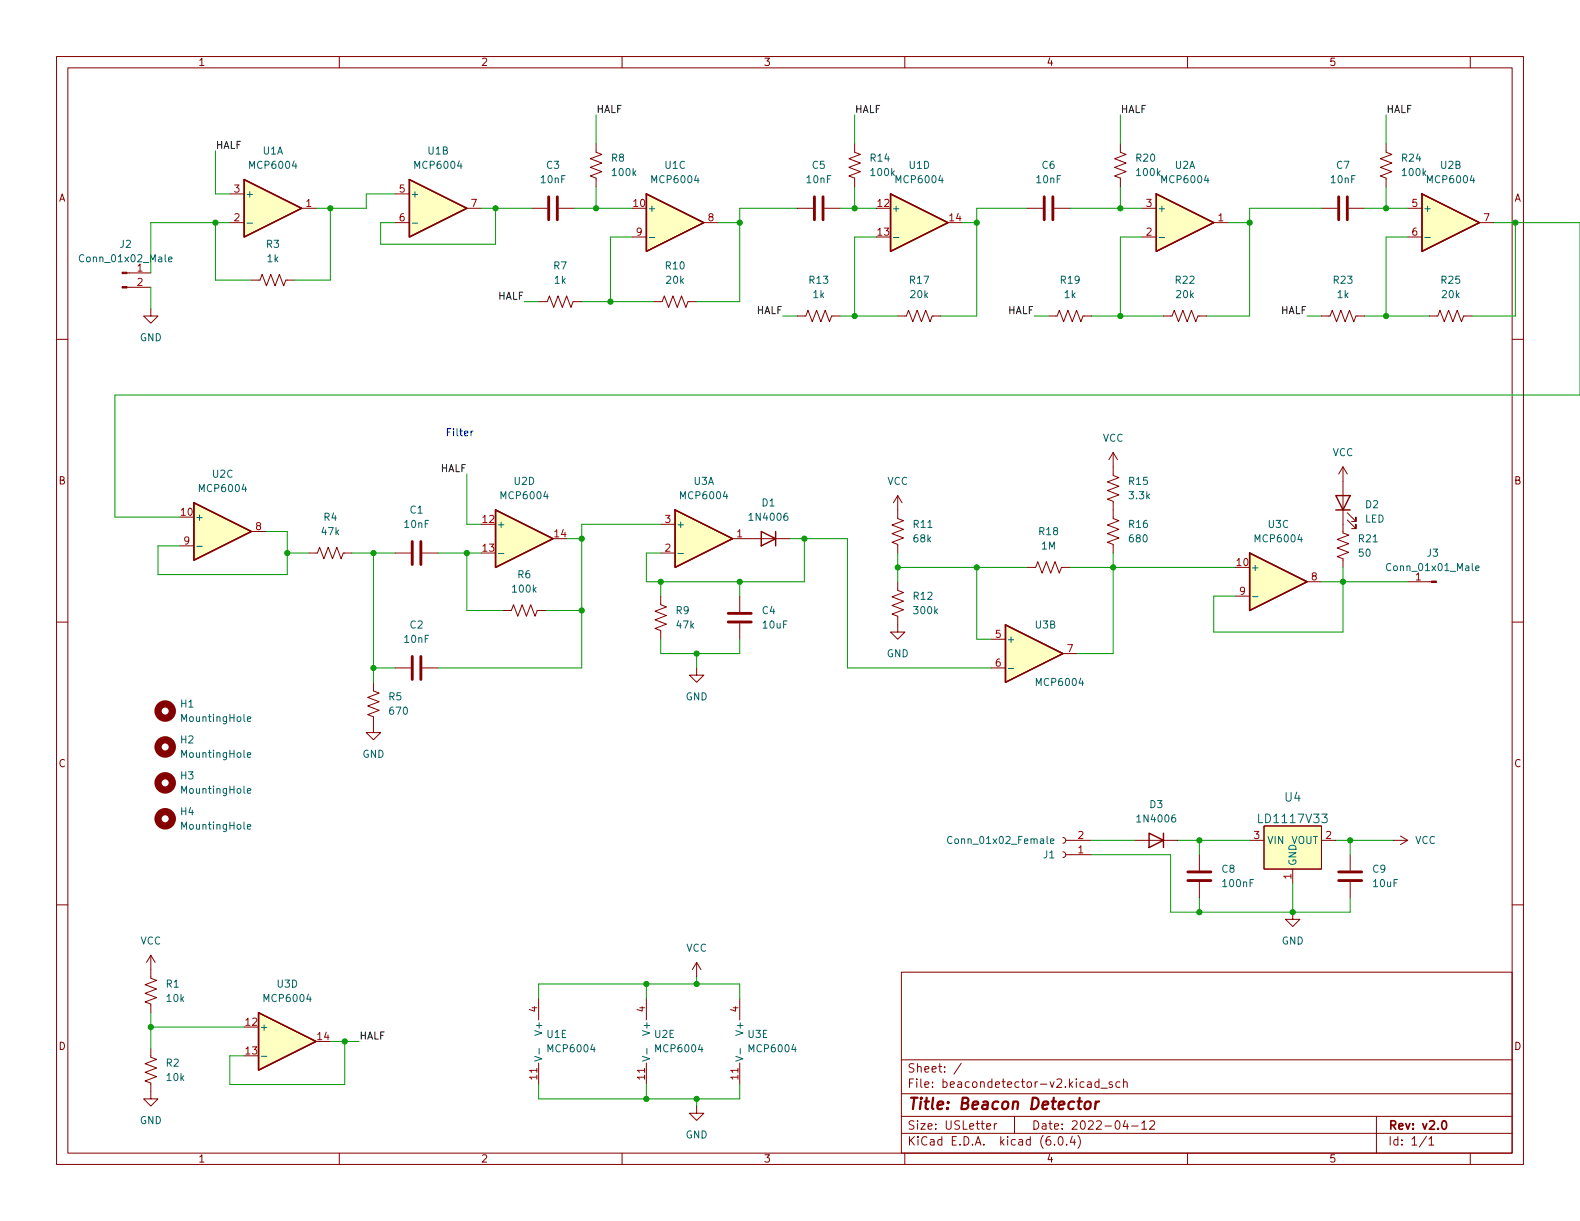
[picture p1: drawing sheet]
<svg xmlns="http://www.w3.org/2000/svg" width="279mm" height="216mm" viewBox="0 0 279 216" stroke-linecap="round" stroke-linejoin="round" font-family="sans-serif">
<g fill="none" stroke="#840000" stroke-width=".18">
<path d="M10 10h259.4v195.9h-259.4zM12 12h255.4v191.9h-255.4zM60 10v2M110 10v2M160 10v2M210 10v2M260 10v2M40.6 34.3h2.6M40.6 39.4h2.6M53.3 36.8h2.6M69.8 34.3h2.6M69.8 39.4h2.6"/>
<path d="M82.5 36.8h2.6M94 36.8h2.8M98.8 36.8h2.8M105.4 25.4v1.5l1 .4-2 .8 2 .7-2 .8 2 .8-2 .7 1 .4v1.5M124.5 39.4h2.5M141 36.8h2.8M145.8 36.8h2.8M151.1 25.4v1.5l1 .4-2 .8 2 .7-2 .8 2 .8-2 .7 1 .4v1.5M181.6 36.8h2.8M186.4 36.8h2.8M198.1 25.4v1.5l1 .4-2 .8 2 .7-2 .8 2 .8-2 .7 1 .4v1.5M201.9 36.8h2.6"/>
<path d="M214.6 39.4h2.6M233.7 36.8h2.8M238.5 36.8h2.8M245.1 25.4v1.5l1 .4-2 .8 2 .7-2 .8 2 .8-2 .7 1 .4v1.5M248.9 36.8h2.6M261.6 39.4h2.6M10 60h2M22.5 50.8h4.2M22.5 48.3h4.2M26.7 54.6v1.3h1.2l-1.2 1.3-1.3-1.3h1.3M44.4 49.5h1.6l.4-1 .7 2 .8-2 .7 2 .8-2 .8 2 .3-1h1.6M95.2 53.3h1.6l.4-1 .7 2.1 .8-2.1 .7 2.1 .8-2.1 .8 2.1 .3-1.1h1.6"/>
<path d="M111.8 41.9h2.5M115.6 53.3h1.5l.4-1 .7 2.1 .8-2.1 .8 2.1 .7-2.1 .8 2.1 .4-1.1h1.5M141 55.9h1.5l.4-1 .7 2 .8-2 .8 2 .7-2 .8 2 .4-1h1.5M158.7 55.9h1.6l.4-1 .7 2 .8-2 .7 2 .8-2 .8 2 .3-1h1.6M185.4 55.9h1.5l.4-1 .8 2 .7-2 .8 2 .8-2 .7 2 .4-1h1.5M201.9 41.9h2.6M205.7 55.9h1.6l.3-1 .8 2 .8-2 .7 2 .8-2 .8 2 .3-1h1.6M233.7 55.9h1.5l.4-1 .7 2 .8-2 .8 2 .7-2 .8 2 .4-1h1.5M248.9 41.9h2.6M252.7 55.9h1.6l.3-1 .8 2 .8-2 .7 2 .8-2 .7 2 .4-1h1.5M267.4 60h2M31.7 96.5h2.6"/>
<path d="M44.4 94h2.6M54.6 97.8h1.5l.4-1 .8 2 .7-2 .8 2 .8-2 .7 2 .4-1h1.5M69.8 97.8h2.8M74.7 97.8h2.8M116.8 97.8h2.6M116.8 92.7h2.6M129.5 95.3h10.2M158.7 87.6v4.1l1.1 .4-2.1 .7 2.1 .8-2.1 .8 2.1 .7-2.1 .8 1 .4v1.5M158.7 87.6l-.7 1.3M158.7 87.6l.8 1.3M196.8 80v4.1l1.1 .4-2.1 .7 2.1 .8-2.1 .7 2.1 .8-2.1 .8 1 .3v3.1l1.1 .4-2.1 .7 2.1 .8-2.1 .8 2.1 .7-2.1 .8 1 .4v1.5M196.8 80l-.7 1.3"/>
<path d="M196.8 80l.8 1.3M237.5 82.6v11.6l1 .4-2 .8 2 .7-2 .8 2 .8-2 .7 1 .4v1.5M237.5 82.6l-.8 1.2M237.5 82.6l.8 1.2M238.3 91.9l1.5 1.6v-.8v.8h-.8M238.3 90.7l1.5 1.5v-.8v.8h-.8M10 110h2M69.8 118.1h2.8M74.7 118.1h2.8M88.9 108h1.5l.4-1.1 .8 2.1 .7-2.1 .8 2.1 .8-2.1 .7 2.1 .4-1h1.5M116.8 105.4v1.5l1.1 .4-2.1 .8 2.1 .7-2.1 .8 2.1 .8-2.1 .7 1 .4v1.5M123.2 118.1v1.3h1.3l-1.3 1.3-1.3-1.3h1.3"/>
<path d="M130.8 105.4v2.8M130.8 110.2v2.8M158.7 102.9v1.5l1.1 .4-2.1 .7 2.1 .8-2.1 .8 2.1 .7-2.1 .8 1 .4v2.8h1.3l-1.3 1.2-1.2-1.2h1.2M175.3 118.1h2.5M175.3 113h2.5M181.6 100.3h1.5l.4-1 .8 2 .7-2 .8 2 .8-2 .7 2 .4-1h1.5M188 115.6h2.5M218.4 105.4h2.6M231.1 102.9h2.6M248.9 102.9h4.2M267.4 110h2M66 120.7v1.5l1.1 .4-2.1 .7 2.1 .8-2.1 .7 2.1 .8-2.1 .8 1 .3v2.8h1.3l-1.3 1.3-1.2-1.3h1.2"/>
<path d="M10 160h2M188 148.1l.3 .1 .2 .4-.2 .3-.3 .2M188 150.6l.3 .2 .2 .3-.2 .4-.3 .1M188.5 148.6h4.5M188.5 151.1h4.5M200.7 148.6h7.6M212.1 151.1v2.8M212.1 156v2.8M221 148.6h2.5M223.5 146.1h10.2v7.6h-10.2zM228.6 153.7v2.5M233.7 148.6h2.5"/>
<path d="M238.8 151.1v2.8M238.8 156v2.8M246.4 148.6h2.5M247.6 147.8l1.3 .8M248.9 148.6l-1.3 .8M267.4 160h2M26.7 168.9v4.1l1 .4-2 .7 2 .8-2 .7 2 .8-2 .8 1 .3v1.6M26.7 168.9l-.8 1.3M26.7 168.9l.7 1.3M95.2 176.5v3.8M114.3 176.5v3.8M123.2 170.2l-.8 1.3"/>
<path d="M123.2 170.2v2.5M123.2 170.2l.8 1.3M130.8 176.5v3.8M159.4 171.9h108v32h-108zM228.6 161.3v1.3h1.3l-1.3 1.2-1.3-1.2h1.3M26.7 185.4v1.5l1 .4-2 .8 2 .7-2 .8 2 .8-2 .7 1 .4v2.8h1.2l-1.2 1.3-1.3-1.3h1.3M95.2 188v3.8M114.3 188v3.8M123.2 195.6v1.3h1.3l-1.3 1.2-1.3-1.2h1.3M130.8 188v3.8M159.4 197.4h108M159.4 193.4h108"/>
<path d="M159.4 187.4h108M170 188l-1.3 1.9M174.5 199.2l.7-.2-.1-.3h-.4l-.2 .2v.7h.6M175.8 198.7v1M176.3 198.7h-.3l-.2 .3M179.4 197.4v3M192.3 191.4h.6l.1 .9M193 191.6l-.5 .1a.29 .29 0 0 0-.2 .3 .29 .29 0 0 0 .2 .3l.5-.1M194.3 191.4l-.4-.1-.3 .3v.4l.2 .2h.5M194.3 190.8v1.5M194.7 192.4h1.1M196.7 191.4l-.4-.1-.2 .2 .1 .2 .5 .2v.3h-.6"/>
<path d="M198 191.4l-.4-.1-.3 .3v.4l.2 .2h.5M198.7 191.4l.2-.1 .4 .1v.9M198.7 190.8v1.5M199 198.1l-.4 1.1h.9M199.3 198.7v1M200.1 199.1h1.2M201.9 198.6l.4-.4v1.5M201.9 199.7h.9M203.3 198.3l.6-.1 .2 .1 .1 .3-.9 1.1h.9M243.4 197.4v6.5M60 203.9v2M110 203.9v2"/>
<path d="M159.4 200.4h108M160 203.9v2M186.5 202.3v.2M187.3 201h.2a.81 .81 0 0 1 .6 .6 .81 .81 0 0 1-.3 .8l-.2 .1a.81 .81 0 0 1-.6-.6 .81 .81 0 0 1 .3-.9zM188.6 202.3v.2M189.6 200.9l-.3 1.1h.9M190 201.5v1M190.6 200.8a1.72 1.72 0 0 1 0 2.2M210 203.9v2M252.3 200.9l-1.3 1.9M252.7 201.4l.4-.4v1.5M252.7 202.5h.8"/>
<path d="M260 203.9v2"/>
</g>
<path d="M255.2 198.2h.1a.81 .81 0 0 1 .6 .6 .81 .81 0 0 1-.3 .8l-.1 .1a.81 .81 0 0 1-.6-.6 .81 .81 0 0 1 .3-.9z" fill="none" stroke="#840000" stroke-width=".3"/>
<path d="M190.6 194.8h.7M192 195a.52 .52 0 0 1 .5-.2 .52 .52 0 0 1 .4 .4l-.1 .5a.55 .55 0 0 1-.5 .4 .55 .55 0 0 1-.5-.4zM193.8 194.8l-.2 1.3M194.4 194.8l-.4 .1-.3 .3" fill="none" stroke="#840000" stroke-width=".4"/>
<g fill="none" stroke="#006464" stroke-width=".18">
<path d="M43.7 39.5h1M72.9 39.5h1M29.8 45.9l.6-.1v-.3l-.4-.1-.2 .2 .1 .6h.5M114.8 42h1M158 42h1M205 42h.9M252 42h.9M34.8 96.6h1M88.1 97.9h1M119.9 97.9h1M178.3 118.2h1M221.5 105.5h1"/>
<path d="M261 100.5l.6-.1-.1-.3h-.4l-.1 .1v.6h.5M43.7 127.2l.6-.2v-.2l-.4-.1-.2 .2 .1 .6h.5M43.7 139.9l.6-.2v-.2l-.4-.1-.2 .2 .1 .6h.5M43.7 133.5l.6-.1v-.3h-.4l-.2 .2 .1 .6h.5M43.7 146.2l.6-.1v-.3h-.4l-.2 .2 .1 .6h.5M168.3 148a.6 .6 0 0 0-.8 .4 .6 .6 0 0 0 .6 .8l.2-.2M185.8 148.7l.6-.1-.1-.2-.4-.1-.1 .2v.6h.5M46.2 186.8h1M94.6 186.8l1.2 .4-1.2 .4M95.3 185.4v1M113.6 186.8l1.3 .4-1.3 .4M114.4 185.4v1"/>
<path d="M130.1 186.8l1.3 .4-1.3 .4M130.9 185.4v1"/>
</g>
<g fill="#ffffc2" stroke="#ffffc2" stroke-width=".18">
<path d="M221 97.8l10.1 5.1-10.1 5.1z"/>
<path d="M72.4 31.8l10.1 5-10.1 5.1z"/>
<path d="M177.8 110.5l10.2 5.1-10.2 5.1z"/>
<path d="M223.5 146.1h10.2v7.6h-10.2z"/>
<path d="M119.4 90.2l10.1 5.1-10.1 5z"/>
<path d="M43.2 31.8l10.1 5-10.1 5.1z"/>
<path d="M114.3 34.3l10.2 5.1-10.2 5.1z"/>
<path d="M157.5 34.3l10.1 5.1-10.1 5.1z"/>
<path d="M251.5 34.3l10.1 5.1-10.1 5.1z"/>
<path d="M204.5 34.3l10.1 5.1-10.1 5.1z"/>
<path d="M34.3 88.9l10.1 5.1-10.1 5.1z"/>
<path d="M45.7 179.1l10.2 5.1-10.2 5z"/>
<path d="M87.6 90.2l10.2 5.1-10.2 5z"/>
</g>
<g fill="none" stroke="#840000" stroke-width=".25">
<path d="M43.2 31.8l10.1 5-10.1 5.1zM72.4 31.8l10.1 5-10.1 5.1zM114.3 34.3l10.2 5.1-10.2 5.1zM157.5 34.3l10.1 5.1-10.1 5.1zM204.5 34.3l10.1 5.1-10.1 5.1zM251.5 34.3l10.1 5.1-10.1 5.1zM34.3 88.9l10.1 5.1-10.1 5.1zM87.6 90.2l10.2 5.1-10.2 5zM119.4 90.2l10.1 5.1-10.1 5zM134.6 94l2.6 1.3-2.6 1.2zM137.2 94v2.5M221 97.8l10.1 5.1-10.1 5.1z"/>
<path d="M236.2 87.6h2.6l-1.3 2.6zM236.2 90.2h2.6M177.8 110.5l10.2 5.1-10.2 5.1zM203.2 147.3l2.5 1.3-2.5 1.3zM205.7 147.3v2.6M45.7 179.1l10.2 5.1-10.2 5z"/>
</g>
<g fill="none" stroke="#840000" stroke-width=".51">
<path d="M97 34.8v4.1M98.6 34.8v4.1M144 34.8v4.1M145.5 34.8v4.1M184.7 34.8v4.1M186.2 34.8v4.1M236.7 34.8v4.1M238.3 34.8v4.1M72.9 95.8v4M74.4 95.8v4M72.9 116.1v4M74.4 116.1v4"/>
<path d="M128.8 110h4M128.8 108.5h4M210.1 155.7h4M210.1 154.2h4M236.7 155.7h4.1M236.7 154.2h4.1"/>
</g>
<g fill="#840000" stroke="#840000" stroke-width=".18">
<path d="M253.1 102.7h.9v.3h-.9z"/>
<path d="M21.6 50.7h.9v.2h-.9z"/>
<path d="M21.6 48.1h.9v.3h-.9z"/>
</g>
<g fill="none" stroke="#840000" stroke-width="1.3">
<circle cx="29.2" cy="125.7" r="1.27"/>
<circle cx="29.2" cy="132.1" r="1.27"/>
<circle cx="29.2" cy="138.4" r="1.27"/>
<circle cx="29.2" cy="144.8" r="1.27"/>
</g>
<path d="M83.3 76.2v.9M83.7 76.2l-.4 .3" fill="none" stroke="#0000c2" stroke-width=".18"/>
<g fill="none" stroke="#009600" stroke-width=".18">
<path d="M38.1 26.7v7.6h2.5M38.1 39.4v10.1h6.3M40.6 39.4h-13.9v8.9M58.4 36.8v12.7h-6.3M69.8 34.3h-5v2.5h-8.9M85.1 36.8h8.9M87.6 36.8v6.4h-20.3v-3.8h2.5M101.6 36.8h10.2M105.4 20.3v5.1M105.4 33v3.8M127 39.4h3.8M141 36.8h-10.2v16.5h-7.6"/>
<path d="M148.6 36.8h6.3M151.1 20.3v5.1M151.1 33v3.8M170.2 39.4h2.5M181.6 36.8h-8.9v19.1h-6.3M189.2 36.8h12.7M198.1 20.3v5.1M198.1 33v3.8M217.2 39.4h3.8M233.7 36.8h-12.7v19.1h-7.6M241.3 36.8h7.6M245.1 20.3v5.1"/>
<path d="M245.1 33v3.8M264.2 39.4h15.2v30.5h-259.1v21.5h11.4M268 39.4v16.5h-7.7M26.7 50.8v3.8M92.7 53.3h2.5M102.9 53.3h12.7M111.8 41.9h-3.9v11.4M138.4 55.9h2.6M148.6 55.9h10.1M154.9 41.9h-3.8v14M182.9 55.9h2.5M193 55.9h12.7"/>
<path d="M201.9 41.9h-3.8v14M231.1 55.9h2.6M241.3 55.9h11.4M248.9 41.9h-3.8v14M47 94h3.8v7.6h-22.9v-5.1h3.8M50.8 97.8h3.8M62.2 97.8h7.6M66 97.8v22.9M77.5 97.8h7.6M82.5 83.8v8.9h2.6M82.5 97.8v10.2h6.4M100.3 95.3h2.6"/>
<path d="M116.8 92.7h-13.9v25.4h-25.4M139.7 95.3h10.2v22.8h25.4M142.2 95.3v7.6h-27.9v-5.1h2.5M158.7 97.8v5.1M196.8 97.8v17.8h-6.3M66 118.1h3.8M96.5 108h6.4M116.8 113v2.6h14v-2.6M116.8 102.9v2.5M123.2 115.6v2.5M130.8 102.9v2.5M158.7 100.3h22.9"/>
<path d="M172.7 100.3v12.7h2.6M189.2 100.3h29.2M233.7 102.9h15.2M237.5 100.3v11.5h-22.9v-6.4h3.8M193 148.6h7.7M193 151.1h14v10.2h31.8v-2.5M208.3 148.6h12.7M212.1 148.6v2.5M212.1 158.8v2.5M228.6 156.2v5.1M236.2 148.6h10.2M238.8 148.6v2.5"/>
<path d="M26.7 179.1v6.3M95.2 176.5v-2.5h35.6v2.5M114.3 174v2.5M123.2 172.7v1.3M26.7 181.6h16.5M58.4 184.2h5.1M61 184.2v7.6h-20.4v-5.1h2.6M95.2 191.8v2.5h35.6v-2.5M114.3 191.8v2.5M123.2 194.3v1.3"/>
</g>
<g fill="#009600" stroke="#009600" stroke-width=".18">
<circle cx="245.1" cy="36.8" r=".46"/>
<circle cx="198.1" cy="55.9" r=".46"/>
<circle cx="198.1" cy="36.8" r=".46"/>
<circle cx="245.1" cy="55.9" r=".46"/>
<circle cx="221" cy="39.4" r=".46"/>
<circle cx="142.2" cy="95.3" r=".46"/>
<circle cx="116.8" cy="102.9" r=".46"/>
<circle cx="158.7" cy="100.3" r=".46"/>
<circle cx="212.1" cy="161.3" r=".46"/>
<circle cx="228.6" cy="161.3" r=".46"/>
<circle cx="238.8" cy="148.6" r=".46"/>
<circle cx="237.5" cy="102.9" r=".46"/>
<circle cx="212.1" cy="148.6" r=".46"/>
<circle cx="172.7" cy="100.3" r=".46"/>
<circle cx="268" cy="39.4" r=".46"/>
<circle cx="196.8" cy="100.3" r=".46"/>
<circle cx="151.1" cy="55.9" r=".46"/>
<circle cx="172.7" cy="39.4" r=".46"/>
<circle cx="151.1" cy="36.8" r=".46"/>
<circle cx="123.2" cy="194.3" r=".46"/>
<circle cx="114.3" cy="174" r=".46"/>
<circle cx="114.3" cy="194.3" r=".46"/>
<circle cx="123.2" cy="174" r=".46"/>
<circle cx="38.1" cy="39.4" r=".46"/>
<circle cx="58.4" cy="36.8" r=".46"/>
<circle cx="61" cy="184.2" r=".46"/>
<circle cx="66" cy="97.8" r=".46"/>
<circle cx="50.8" cy="97.8" r=".46"/>
<circle cx="26.7" cy="181.6" r=".46"/>
<circle cx="107.9" cy="53.3" r=".46"/>
<circle cx="102.9" cy="95.3" r=".46"/>
<circle cx="66" cy="118.1" r=".46"/>
<circle cx="82.5" cy="97.8" r=".46"/>
<circle cx="105.4" cy="36.8" r=".46"/>
<circle cx="87.6" cy="36.8" r=".46"/>
<circle cx="102.9" cy="108" r=".46"/>
<circle cx="130.8" cy="102.9" r=".46"/>
<circle cx="123.2" cy="115.6" r=".46"/>
<circle cx="130.8" cy="39.4" r=".46"/>
</g>
<text font-size="2.8" fill="#840000" x="160.4" y="196.2">Title: Beacon Detector</text>
<g font-size="2.1" fill="#006464">
<text x="227.2" y="141.7">U4</text>
<text x="222.9" y="145.5">LD1117V33</text>
</g>
<g font-size="2.1" fill="#840000">
<text x="160.4" y="189.7">Sheet: /</text>
<text x="160.4" y="192.4">File: beacondetector-v2.kicad_sch</text>
<text x="160.4" y="202.5">KiCad E.D.A. kicad (6.0.4)</text>
<text x="160.4" y="199.7">Size: USLetter</text>
<text x="182.4" y="199.7">Date: 2022-04-12</text>
<text x="245.4" y="199.7">Rev: v2.0</text>
<text x="245.4" y="202.5">Id: 1/1</text>
</g>
<g font-size="1.8" fill="#840000">
<text x="35" y="11.6">1</text>
<text x="85" y="11.6">2</text>
<text x="135" y="11.6">3</text>
<text x="185" y="11.6">4</text>
<text x="235" y="11.6">5</text>
<text x="10.3" y="35.6">A</text>
<text x="267.7" y="35.6">A</text>
<text x="10.3" y="85.7">B</text>
<text x="267.7" y="85.7">B</text>
<text x="10.3" y="135.6">C</text>
<text x="267.7" y="135.6">C</text>
<text x="10.3" y="185.7">D</text>
<text x="267.7" y="185.7">D</text>
<text x="35" y="205.6">1</text>
<text x="85" y="205.6">2</text>
<text x="135" y="205.6">3</text>
<text x="185" y="205.6">4</text>
<text x="235" y="205.6">5</text>
</g>
<g font-size="1.8" fill="#0f0f0f">
<text x="105.4" y="20">HALF</text>
<text x="151.1" y="20">HALF</text>
<text x="198.1" y="20">HALF</text>
<text x="245.1" y="20">HALF</text>
<text x="38.1" y="26.3">HALF</text>
<text x="88" y="53">HALF</text>
<text x="133.7" y="55.5">HALF</text>
<text x="178.2" y="55.5">HALF</text>
<text x="226.4" y="55.5">HALF</text>
<text x="77.8" y="83.5">HALF</text>
<text x="63.5" y="183.8">HALF</text>
</g>
<g font-size="1.8" fill="#006464">
<text x="44.3" y="29.8">MCP6004</text>
<text x="46.5" y="27.3">U1A</text>
<text x="73.5" y="29.8">MCP6004</text>
<text x="75.7" y="27.3">U1B</text>
<text x="96.7" y="29.8">C3</text>
<text x="108.1" y="28.6">R8</text>
<text x="117.6" y="29.8">U1C</text>
<text x="143.6" y="29.8">C5</text>
<text x="154" y="28.6">R14</text>
<text x="160.8" y="29.8">U1D</text>
<text x="184.3" y="29.8">C6</text>
<text x="201" y="28.6">R20</text>
<text x="207.8" y="29.8">U2A</text>
<text x="236.4" y="29.8">C7</text>
<text x="248" y="28.6">R24</text>
<text x="254.8" y="29.8">U2B</text>
<text x="43.3" y="34.9">+</text>
<text x="72.5" y="34.9">+</text>
<text x="95.7" y="32.4">10nF</text>
<text x="108.4" y="31.1">100k</text>
<text x="115.4" y="32.4">MCP6004</text>
<text x="142.7" y="32.4">10nF</text>
<text x="154.1" y="31.1">100k</text>
<text x="158.6" y="32.4">MCP6004</text>
<text x="183.4" y="32.4">10nF</text>
<text x="201.1" y="31.1">100k</text>
<text x="205.6" y="32.4">MCP6004</text>
<text x="235.4" y="32.4">10nF</text>
<text x="248.1" y="31.1">100k</text>
<text x="252.6" y="32.4">MCP6004</text>
<text x="114.4" y="37.5">+</text>
<text x="157.6" y="37.5">+</text>
<text x="204.6" y="37.5">+</text>
<text x="251.6" y="37.5">+</text>
<text x="14.6" y="46.4">Conn_01x02_Male</text>
<text x="21.2" y="43.8">J2</text>
<text x="47.1" y="43.8">R3</text>
<text x="47.3" y="46.4">1k</text>
<text x="97.9" y="47.6">R7</text>
<text x="117.8" y="47.6">R10</text>
<text x="98.1" y="50.2">1k</text>
<text x="117.9" y="50.2">20k</text>
<text x="143.2" y="50.2">R13</text>
<text x="143.8" y="52.7">1k</text>
<text x="160.9" y="50.2">R17</text>
<text x="161.1" y="52.7">20k</text>
<text x="187.6" y="50.2">R19</text>
<text x="188.2" y="52.7">1k</text>
<text x="207.9" y="50.2">R22</text>
<text x="208.1" y="52.7">20k</text>
<text x="235.9" y="50.2">R23</text>
<text x="236.5" y="52.7">1k</text>
<text x="254.9" y="50.2">R25</text>
<text x="255.1" y="52.7">20k</text>
<text x="24.7" y="60.3">GND</text>
<text x="195" y="78.1">VCC</text>
<text x="235.6" y="80.6">VCC</text>
<text x="35.4" y="87">MCP6004</text>
<text x="37.6" y="84.5">U2C</text>
<text x="88.8" y="88.3">MCP6004</text>
<text x="90.9" y="85.7">U2D</text>
<text x="120.5" y="88.3">MCP6004</text>
<text x="122.7" y="85.7">U3A</text>
<text x="134.8" y="89.5">D1</text>
<text x="156.9" y="85.7">VCC</text>
<text x="199.7" y="85.7">R15</text>
<text x="199.8" y="88.3">3.3k</text>
<text x="241.5" y="89.9">D2</text>
<text x="34.4" y="92.1">+</text>
<text x="56.9" y="94.6">47k</text>
<text x="57.3" y="92.1">R4</text>
<text x="71.6" y="93.3">10nF</text>
<text x="72.5" y="90.8">C1</text>
<text x="87.8" y="93.3">+</text>
<text x="119.5" y="93.3">+</text>
<text x="132.8" y="92.1">1N4006</text>
<text x="161.6" y="93.3">R11</text>
<text x="161.6" y="95.9">68k</text>
<text x="183.8" y="94.6">R18</text>
<text x="199.7" y="93.3">R16</text>
<text x="199.8" y="95.9">680</text>
<text x="222.1" y="95.9">MCP6004</text>
<text x="224.3" y="93.3">U3C</text>
<text x="240.3" y="95.9">R21</text>
<text x="241.3" y="92.4">LED</text>
<text x="184.2" y="97.2">1M</text>
<text x="221.1" y="101">+</text>
<text x="240.3" y="98.4">50</text>
<text x="245.7" y="101">Conn_01x01_Male</text>
<text x="252.4" y="98.4">J3</text>
<text x="90.7" y="104.8">100k</text>
<text x="91.6" y="102.2">R6</text>
<text x="161.6" y="106">R12</text>
<text x="71.6" y="113.7">10nF</text>
<text x="72.5" y="111.1">C2</text>
<text x="119.6" y="108.6">R9</text>
<text x="119.7" y="111.1">47k</text>
<text x="134.8" y="108.6">C4</text>
<text x="135" y="111.1">10uF</text>
<text x="161.7" y="108.6">300k</text>
<text x="177.9" y="113.7">+</text>
<text x="183.1" y="111.1">U3B</text>
<text x="156.8" y="116.2">GND</text>
<text x="32" y="125.1">H1</text>
<text x="68.8" y="123.8">R5</text>
<text x="121.2" y="123.8">GND</text>
<text x="183.4" y="121.3">MCP6004</text>
<text x="32" y="131.4">H2</text>
<text x="32.3" y="127.6">MountingHole</text>
<text x="69" y="126.4">670</text>
<text x="32" y="137.8">H3</text>
<text x="32.3" y="134">MountingHole</text>
<text x="64.1" y="134">GND</text>
<text x="32.3" y="140.3">MountingHole</text>
<text x="203.3" y="142.9">D3</text>
<text x="32" y="144.1">H4</text>
<text x="32.3" y="146.7">MountingHole</text>
<text x="168.2" y="149.2">Conn_01x02_Female</text>
<text x="201.4" y="145.4">1N4006</text>
<text x="224" y="149.2">VIN</text>
<text x="228.3" y="149.2">VOUT</text>
<text x="250.2" y="149.2">VCC</text>
<text x="184.5" y="151.8">J1</text>
<text x="216.1" y="154.3">C8</text>
<text x="229.2" y="153.2" transform="rotate(-90 229.2 153.2)">GND</text>
<text x="242.8" y="154.3">C9</text>
<text x="216.4" y="156.8">100nF</text>
<text x="242.9" y="156.8">10uF</text>
<text x="24.8" y="167">VCC</text>
<text x="226.6" y="167">GND</text>
<text x="121.3" y="168.3">VCC</text>
<text x="29.4" y="174.6">R1</text>
<text x="29.5" y="177.2">10k</text>
<text x="46.9" y="177.2">MCP6004</text>
<text x="49" y="174.6">U3D</text>
<text x="45.8" y="182.2">+</text>
<text x="95.9" y="182.7" transform="rotate(-90 95.9 182.7)">V+</text>
<text x="96.7" y="183.5">U1E</text>
<text x="114.9" y="182.7" transform="rotate(-90 114.9 182.7)">V+</text>
<text x="115.8" y="183.5">U2E</text>
<text x="131.4" y="182.7" transform="rotate(-90 131.4 182.7)">V+</text>
<text x="132.3" y="183.5">U3E</text>
<text x="29.4" y="188.6">R2</text>
<text x="29.5" y="191.1">10k</text>
<text x="97.1" y="186.1">MCP6004</text>
<text x="116.1" y="186.1">MCP6004</text>
<text x="132.6" y="186.1">MCP6004</text>
<text x="24.7" y="198.8">GND</text>
<text x="121.2" y="201.3">GND</text>
</g>
<g font-size="1.8" fill="#a90000">
<text x="41.4" y="34">3</text>
<text x="70.6" y="34">5</text>
<text x="41.4" y="39.1">2</text>
<text x="54.1" y="36.6">1</text>
<text x="70.6" y="39.1">6</text>
<text x="83.3" y="36.6">7</text>
<text x="112" y="36.6">10</text>
<text x="112.5" y="41.7">9</text>
<text x="125.2" y="39.1">8</text>
<text x="155.2" y="36.6">12</text>
<text x="155.2" y="41.7">13</text>
<text x="167.9" y="39.1">14</text>
<text x="202.7" y="41.7">2</text>
<text x="202.7" y="36.6">3</text>
<text x="215.4" y="39.1">1</text>
<text x="249.7" y="36.6">5</text>
<text x="249.7" y="41.7">6</text>
<text x="262.4" y="39.1">7</text>
<text x="24.3" y="48">1</text>
<text x="24.3" y="50.5">2</text>
<text x="32" y="91.2">10</text>
<text x="45.2" y="93.7">8</text>
<text x="85.4" y="92.5">12</text>
<text x="98.1" y="95">14</text>
<text x="117.6" y="92.5">3</text>
<text x="130.3" y="95">1</text>
<text x="32.5" y="96.3">9</text>
<text x="85.4" y="97.5">13</text>
<text x="117.6" y="97.5">2</text>
<text x="218.7" y="100.1">10</text>
<text x="219.2" y="105.2">9</text>
<text x="231.9" y="102.6">8</text>
<text x="250.3" y="102.6">1</text>
<text x="176" y="112.8">5</text>
<text x="176" y="117.9">6</text>
<text x="188.7" y="115.3">7</text>
<text x="190.6" y="148.3">2</text>
<text x="221.8" y="148.3">3</text>
<text x="234.5" y="148.3">2</text>
<text x="190.6" y="150.9">1</text>
<text x="228.3" y="155.4" transform="rotate(-90 228.3 155.4)">1</text>
<text x="95" y="178.9" transform="rotate(-90 95 178.9)">4</text>
<text x="114" y="178.9" transform="rotate(-90 114 178.9)">4</text>
<text x="130.6" y="178.9" transform="rotate(-90 130.6 178.9)">4</text>
<text x="43.5" y="181.4">12</text>
<text x="56.2" y="183.9">14</text>
<text x="43.5" y="186.4">13</text>
<text x="95" y="190.8" transform="rotate(-90 95 190.8)">11</text>
<text x="114" y="190.8" transform="rotate(-90 114 190.8)">11</text>
<text x="130.6" y="190.8" transform="rotate(-90 130.6 190.8)">11</text>
</g>
<text font-size="1.8" fill="#0000c2" x="78.7" y="77.1">Filter</text>
</svg>
